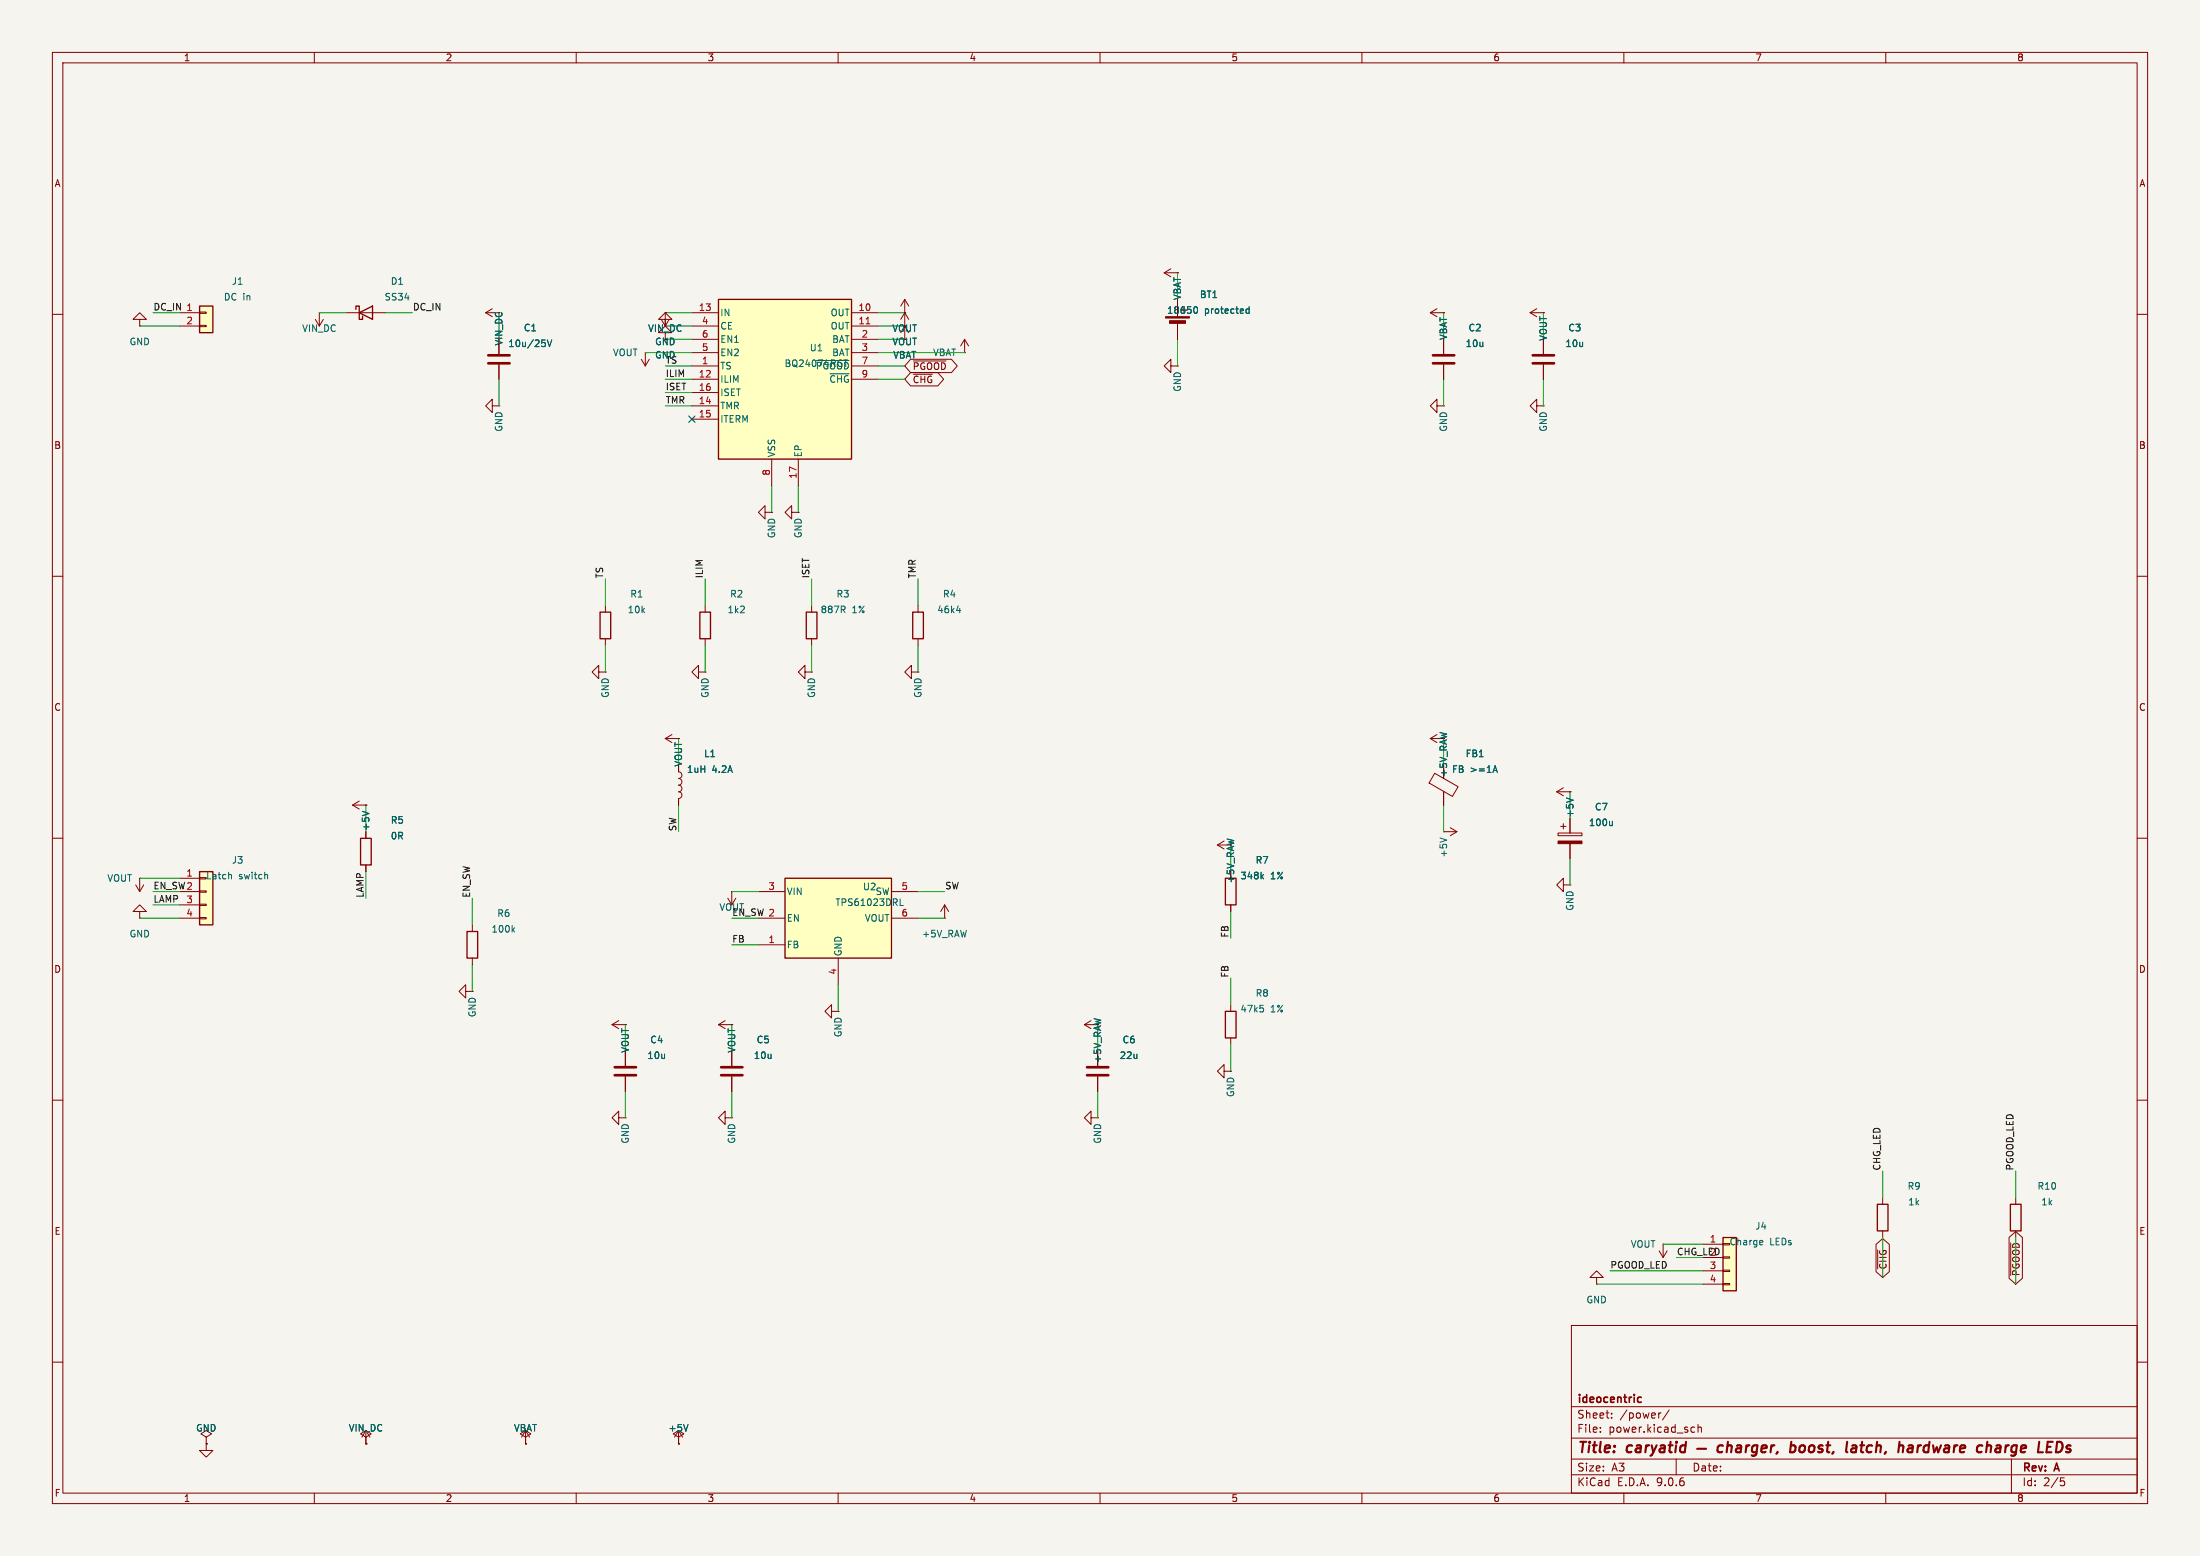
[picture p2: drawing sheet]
<svg xmlns="http://www.w3.org/2000/svg" width="420mm" height="297mm" viewBox="0 0 420 297" stroke-linecap="round" stroke-linejoin="round" font-family="sans-serif">
<path d="M0 0h420v297h-420z" fill="#f5f4ef" stroke="#f5f4ef" stroke-width=".19"/>
<g fill="none" stroke="#840000" stroke-width=".19">
<path d="M10 10h400v277h-400zM12 12h396v273h-396zM60 10v2M110 10v2M160 10v2M210 10v2M260 10v2M310 10v2M360 10v2M10 60h2M408 60h2M10 110h2"/>
<path d="M408 110h2M10 160h2M408 160h2M234.9 191.8v1.2M234.9 198.1v1.3M10 210h2M408 210h2M300 253h108v32h-108zM10 260h2M300 278.5h108M300 274.5h108M300 268.5h108"/>
<path d="M305.5 273.2v.2M305.5 272.5v.1M307.7 270.5v.2M307.7 269.8v.1M317.1 269.7l-.3 .1M318.7 269.1l-1.3 1.9M320 278.5v3M323.1 272.4l.4 .1M323.5 273.3l-.4 .1M324.2 272.5l.2-.1 .3 .1 .1 .9M324.2 271.9v1.5M384 278.5v6.5"/>
<path d="M408 260h2M60 285v2M110 285v2M160 285v2M210 285v2M260 285v2M300 281.5h108M310 285v2M360 285v2M393.4 282.1h.7M393.5 282.7h.4l.3 .2-.2 .6-.5 .1"/>
</g>
<g fill="none" stroke="#840000" stroke-width=".4">
<path d="M324 276.5h1.7M328.9 276a.66 .66 0 0 0-1 .3v.5l.1 .3h.8M329.8 276.1a.49 .49 0 0 1 .8 .1l-.1 1M329.9 275.2l-.3 2M331.6 276h.7v1.2M332.4 276.3l-.7 .1a.4 .4 0 0 0-.3 .4 .4 .4 0 0 0 .2 .4l.7-.1M333.4 275.9l-.2 1.3M334 275.9l-.4 .1-.2 .3M335.5 276a.66 .66 0 0 0-1 .3l-.1 .5 .2 .3h.7M335.5 275.9l-.2 1.6a.6 .6 0 0 1-.9 .3M336.3 276.5l1-.2-.1-.3h-.8l-.2 .9 .3 .3 .6-.1M338.2 275.9l-.2 1.3"/>
<path d="M338.7 275.9l-.4 .1-.2 .3M339.3 277.1l-.2 .4M341.9 276h.7l.2 .3-.1 .5a.66 .66 0 0 1-1 .3M342 275.2l-.3 2M353.4 276.9l.2 .3 .7-.1M353.6 276h.7v1.2M354.4 276.3l-.7 .1-.3 .3M364.3 276h.8l-.1 1.2M365.2 276.3l-.7 .1a.4 .4 0 0 0-.4 .4 .4 .4 0 0 0 .3 .4l.7-.1M379.9 275.9l.2 .3-.1 1M381.7 275.9l-.6 .1M381.7 276.4h-.5a.4 .4 0 0 0-.3 .4 .4 .4 0 0 0 .2 .4h.5"/>
<path d="M392.7 275.2a.96 .96 0 0 1 1.1 .6 .96 .96 0 0 1-.3 1.1l-.5 .3h-.5z"/>
</g>
<path d="M312.8 267.6h.5M312.8 266.8h.5" fill="none" stroke="#840000" stroke-width=".3"/>
<path d="M233.9 193h2.1v5.1h-2.1z" fill="none" stroke="#840000" stroke-width=".25"/>
<path d="M240.6 191.9h.6M241 192.4l.2 .2v.3l-.2 .3" fill="none" stroke="#006464" stroke-width=".19"/>
<path d="M38.1 166.4h2.5v10.1h-2.5z" fill="#ffffc2"/>
<path d="M67.9 59.1v-.7h.7v2.6h.6v-.7M68.6 59.7l2.5-1.3v2.6zM38.1 166.4h2.5v10.1h-2.5zM68.8 160h2.1v5.1h-2.1zM89.2 177.8h2v5.1h-2z" fill="none" stroke="#840000" stroke-width=".25"/>
<g fill="none" stroke="#840000" stroke-width=".19">
<path d="M61 59.7h.1M61 59.7v2.5M66 59.7h7.7M92.7 59.7h2.5M92.7 59.7l1.3 .8M94 58.9l-1.3 .8M127 59.7h.1M127 59.7v2.5M222.2 52.1l1.3 .7M222.2 52.1h2.6M223.5 51.3l-1.3 .8M224.8 52.1h.1"/>
<path d="M224.8 57.2v2.5M26.7 61h1.2l-1.2-1.3-1.3 1.3h1.3v1.2M26.7 62.2h.1M60.2 61l.8 1.2M61.7 61l-.7 1.2M94 77.5v-1.3l-1.3 1.3 1.3 1.2v-1.2h1.2M95.2 77.5h.1M95.2 64.8v2.8M95.2 69.6v2.8M122.4 68.6l.8 1.3M123.2 67.3h.1M123.2 67.3v2.6"/>
<path d="M124 68.6l-.8 1.3M126.2 61l.8 1.2M127 63.5h1.3l-1.3-1.3-1.3 1.3h1.3v1.3M127 61h1.3l-1.3-1.3-1.3 1.3h1.3v1.2M127.8 61l-.8 1.2M223.5 69.9v-1.3l-1.3 1.3 1.3 1.2v-1.2h1.3M224.8 69.9h.1M224.8 61.5v3.3M294.6 64.8v2.8M294.6 69.6v2.8M67.3 153.7l1.3 .7M67.3 153.7h2.5"/>
<path d="M68.6 152.9l-1.3 .8M69.8 153.7h.1M69.8 158.8v1.2M25.9 168.9l.8 1.3M26.7 174h1.2l-1.2-1.3-1.3 1.3h1.3v1.3M26.7 175.3h.1M26.7 167.6h.1M26.7 167.6v2.6M27.4 168.9l-.7 1.3M34.3 167.6h3.8M34.3 170.2h3.8M34.3 172.7h3.8"/>
<path d="M34.3 175.3h3.8M38.1 167.5h1.3v.3h-1.3zM38.1 170.1h1.3v.2h-1.3zM38.1 172.6h1.3v.2h-1.3zM38.1 175.1h1.3v.3h-1.3zM69.8 165.1v1.3M90.2 176.5v1.3M90.2 182.9v1.3M39.4 274.3l1-.6-1-.7-1 .7 1 .6v1.3M39.4 275.6h.1M39.4 275.6v1.3h1.2l-1.2 1.2-1.3-1.2h1.3M69.8 275.6h.1"/>
<path d="M69.8 273v2.6M69.8 273l-.7 1.3M69.8 273l.8 1.3M100.3 274.3l1-.6-1-.7-1 .7 1 .6v1.3M100.3 275.6h.1M129.5 274.3l1.1-.6-1.1-.7-1 .7 1 .6v1.3M129.5 275.6h.1M129.5 273l-.7 1.3M129.5 273l.8 1.3M129.5 273v2.6"/>
</g>
<path d="M228.1 58.6l.1-.1a.68 .68 0 0 1 .4 .7 .68 .68 0 0 1-.4 .6l-.1-.1M238.5 59h-.4l-.2 .2 .1 .5h.5M238.5 58.5v1.3M104.1 65.5v.5M104.5 64.9l.4 1.3 .4-1.3M69.2 154.9l1.2 .4M44 166.9l.2 .2v.7M50.9 166.9l.2 .2v.7M97.9 177.4l.4 .5M98.3 177.1l-.5 .5M131.4 271.9l-.5 1.3" fill="none" stroke="#006464" stroke-width=".19"/>
<path d="M93.2 67.8h4.1M93.2 69.3h4.1M292.6 67.8h4.1M292.6 69.3h4.1" fill="none" stroke="#840000" stroke-width=".51"/>
<g fill="#840000" stroke="#840000" stroke-width=".19">
<path d="M222.5 60.5h4.6v.2h-4.6z"/>
<path d="M223.3 61.2h3v.5h-3z"/>
</g>
<path d="M137.2 57.2h25.4v30.4h-25.4z" fill="#ffffc2"/>
<path d="M137.2 57.2h25.4v30.4h-25.4z" fill="none" stroke="#840000" stroke-width=".25"/>
<g fill="none" stroke="#840000" stroke-width=".19">
<path d="M132.1 59.7h5.1M162.6 59.7h5M132.1 62.2h5.1M132.1 64.8h5.1M132.1 67.3h5.1M132.1 69.9h5.1M132.1 72.4h5.1M132.1 74.9h5.1M132.1 77.5h5.1M162.6 62.2h5M162.6 64.8h5M162.6 67.3h5"/>
<path d="M162.6 69.9h5M162.6 72.4h5M132.1 80h5.1M147.3 87.6v5.1M152.4 87.6v5.1M69.8 274.3l1.1-.6-1.1-.7-1 .7 1 .6v1.3M69.8 275.6h.1M100.3 275.6h.1M100.3 273l-.7 1.3M100.3 273l.8 1.3M100.3 273v2.6"/>
</g>
<path d="M165.3 61.8h.8" fill="none" stroke="#a90000" stroke-width=".19"/>
<path d="M155.9 68.8h6.2M158.5 71.3h3.6" fill="none" stroke="#006464" stroke-width=".19"/>
<path d="M328.9 236.2h2.6v10.2h-2.6z" fill="#ffffc2"/>
<path d="M114.6 116.8h2v5.1h-2zM233.9 167.6h2.1v5.1h-2.1zM328.9 236.2h2.6v10.2h-2.6zM358.4 229.9h2v5h-2z" fill="none" stroke="#840000" stroke-width=".25"/>
<g fill="none" stroke="#840000" stroke-width=".19">
<path d="M172.7 59.7h.1M172.7 57.2l-.7 1.2M172.7 57.2l.8 1.2M172.7 57.2v7.6M172.7 59.7l-.7 1.3M172.7 59.7l.8 1.3M273 59.7l1.3 .8M273 59.7h2.6M274.3 58.9l-1.3 .8M275.6 59.7h.1M184.1 67.3h.1M184.1 64.8l-.7 1.2"/>
<path d="M184.1 64.8l.8 1.2M184.1 64.8v2.5M275.6 64.8v2.8M275.6 69.6v2.8M146 97.8v-1.3l-1.2 1.3 1.2 1.3v-1.3h1.3M147.3 97.8h.1M151.1 97.8v-1.3l-1.2 1.3 1.2 1.3v-1.3h1.3M152.4 97.8h.1M115.6 115.6v1.2M115.6 121.9v1.3M180.3 175.3h.1M180.3 172.7l-.7 1.3"/>
<path d="M180.3 172.7l.8 1.3M180.3 172.7v2.6M232.4 161.3l1.3 .8M232.4 161.3h2.5M233.7 160.5l-1.3 .8M234.9 172.7v1.3M88.9 189.2v-1.2l-1.3 1.2 1.3 1.3v-1.3h1.3M90.2 189.2h.1M137.2 195.6h2.5M137.2 195.6l1.2 .7M138.4 194.8l-1.2 .8M207 195.6l1.3 .7"/>
<path d="M207 195.6h2.5M208.3 194.8l-1.3 .8M118.1 213.4v-1.3l-1.3 1.3 1.3 1.2v-1.2h1.3M119.4 213.4h.1M138.4 213.4v-1.3l-1.2 1.3 1.2 1.2v-1.2h1.3M139.7 213.4h.1M139.7 200.7v2.8M139.7 205.5v2.8M208.3 213.4v-1.3l-1.3 1.3 1.3 1.2v-1.2h1.2M209.5 213.4h.1M209.5 205.5v2.8M233.7 204.5v-1.3l-1.3 1.3 1.3 1.2v-1.2h1.2"/>
<path d="M234.9 204.5h.1M325.1 237.5h3.8M328.9 237.4h1.3v.2h-1.3zM328.9 239.9h1.3v.3h-1.3zM359.4 228.6v1.3M359.4 234.9v1.3M304.8 243.8h1.3l-1.3-1.2-1.3 1.2h1.3v1.3M304.8 245.1h.1M325.1 240h3.8M325.1 242.6h3.8M325.1 245.1h3.8M328.9 242.4h1.3v.3h-1.3z"/>
<path d="M328.9 245h1.3v.2h-1.3z"/>
</g>
<path d="M240.9 167.3l.3 .5M241.2 166.9l-.5 .5M336.4 236.8l.1 .3-.6 .1M336.5 237.5l-.1 .1" fill="none" stroke="#006464" stroke-width=".19"/>
<path d="M273.6 67.8h4M273.6 69.3h4M137.7 203.7h4M137.7 205.2h4M207.5 203.7h4.1M207.5 205.2h4.1" fill="none" stroke="#840000" stroke-width=".51"/>
<path d="M38.1 58.4h2.5v5.1h-2.5z" fill="#ffffc2"/>
<path d="M38.1 58.4h2.5v5.1h-2.5zM133.6 116.8h2v5.1h-2zM153.9 116.8h2.1v5.1h-2.1zM174.2 116.8h2.1v5.1h-2.1zM383.8 229.9h2v5h-2z" fill="none" stroke="#840000" stroke-width=".25"/>
<g fill="none" stroke="#840000" stroke-width=".19">
<path d="M34.3 59.7h3.8M38.1 59.6h1.3v.2h-1.3zM292.1 59.7h2.5M292.1 59.7l1.3 .8M293.4 58.9l-1.3 .8M34.3 62.2h3.8M38.1 62.1h1.3v.3h-1.3zM274.3 77.5v-1.3l-1.3 1.3 1.3 1.2v-1.2h1.3M275.6 77.5h.1M293.4 77.5v-1.3l-1.3 1.3 1.3 1.2v-1.2h1.2M294.6 77.5h.1M134.6 115.6v1.2"/>
<path d="M154.9 115.6v1.2M175.3 115.6v1.2M114.3 128.3v-1.3l-1.3 1.3 1.3 1.2v-1.2h1.3M115.6 128.3h.1M133.3 128.3v-1.3l-1.2 1.3 1.2 1.2v-1.2h1.3M134.6 128.3h.1M134.6 121.9v1.3M153.7 128.3v-1.3l-1.3 1.3 1.3 1.2v-1.2h1.2M154.9 128.3h.1M154.9 121.9v1.3M174 128.3v-1.3l-1.3 1.3 1.3 1.2v-1.2h1.3M175.3 128.3h.1"/>
<path d="M175.3 121.9v1.3M127 141l1.3 .7M127 141h2.5M128.3 140.2l-1.3 .8M129.5 146.1v1.2a.64 .64 0 0 1 .7 .7 .64 .64 0 0 1-.7 .6M129.5 148.6a.64 .64 0 0 1 .7 .6 .64 .64 0 0 1-.7 .7 .64 .64 0 0 1 .7 .6 .64 .64 0 0 1-.7 .6 .64 .64 0 0 1 .7 .7 .64 .64 0 0 1-.7 .6v1.3M273 141h2.6M273 141l1.3 .7M273.9 147.6l4.5 2.6-1.1 1.8-4.5-2.5zM274.3 140.2l-1.3 .8M275.6 158.8h.1M275.6 158.8h2.5"/>
<path d="M275.6 151.1v2.6M276.9 158l1.2 .8M278.1 158.8l-1.2 .7M297.2 151.1l1.2 .8M297.2 151.1h2.5M297.4 159h4.6v.5h-4.6zM297.9 157.7h1.1M298.4 150.4l-1.2 .7M298.4 157.2v1M299.7 151.1h.1M299.7 156.2v2.8M138.9 171.5l.8 1.2"/>
<path d="M139.7 170.2h.1M139.7 170.2v2.5M140.5 171.5l-.8 1.2M298.4 168.9v-1.3l-1.2 1.3 1.2 1.3v-1.3h1.3M299.7 168.9h.1M299.7 161v2.8M116.8 195.6l1.3 .7M116.8 195.6h2.6M118.1 194.8l-1.3 .8M119.4 200.7v2.8M119.4 205.5v2.8M316.7 238.8l.8 1.2"/>
<path d="M317.5 237.5h.1M317.5 237.5v2.5M318.3 238.8l-.8 1.2M384.8 228.6v1.3"/>
</g>
<path d="M117.3 203.7h4.1M117.3 205.2h4.1" fill="none" stroke="#840000" stroke-width=".51"/>
<path d="M182.6 116.5h.8M274.9 159.9l1.3 .5M285.1 147.1h.6M285.4 146.2l.5 1.2M299 152.3l1.3 .4M307.8 156.8v.8M307.8 157.5l-.2 .1" fill="none" stroke="#006464" stroke-width=".19"/>
<path d="M297.4 160.5h4.6v.5h-4.6z" fill="#840000" stroke="#840000" stroke-width=".19"/>
<path d="M149.9 167.6h20.3v15.3h-20.3z" fill="#ffffc2"/>
<path d="M149.9 167.6h20.3v15.3h-20.3z" fill="none" stroke="#840000" stroke-width=".25"/>
<g fill="none" stroke="#840000" stroke-width=".19">
<path d="M127 59.7h.1M172.7 59.7h.1M224.8 52.1h.1M224.8 57.2v2.5M275.6 59.7h.1M95.2 64.8v2.8M95.2 69.6v2.8M173.8 71.1h5.2l1.1 1.3-1.1 1.3h-5.2l-1.1-1.3zM173.8 68.6h7.8l1.1 1.3-1.1 1.2h-7.8l-1.1-1.2zM174.4 71.4h3.6M174.4 68.9h6.2M224.8 62.2v2.6"/>
<path d="M275.6 64.8v2.8M275.6 69.6v2.8M294.6 64.8v2.8M294.6 69.6v2.8M69.8 153.7h.1M69.8 158.8v1.2M129.5 146.1v1.2M129.5 152.4v1.3M275.6 151.1v2.6M299.7 151.1h.1M299.7 156.2v2.8M69.8 165.1v1.3"/>
<path d="M144.8 170.2h5.1M144.8 175.3h5.1M170.2 170.2h5.1M170.2 175.3h5.1M234.9 172.7v1.3M299.7 161v2.8M144.8 180.3h5.1M158.7 193v-1.2l-1.2 1.2 1.2 1.3v-1.3h1.3M160 193h.1M160 182.9v5.1M119.4 200.7v2.8M119.4 205.5v2.8"/>
<path d="M139.7 200.7v2.8M139.7 205.5v2.8M209.5 205.5v2.8M358.1 237.5l1.3-1.1 1.3 1.1v5.2l-1.3 1.1-1.3-1.1zM358.5 238.6v3.6M383.5 236.2l1.3-1.1 1.3 1.1v7.8l-1.3 1.1-1.3-1.1zM383.9 237.2v6.3M39.4 275.6h.1M69.8 275.6h.1M100.3 275.6h.1M129.5 275.6h.1"/>
</g>
<g fill="none" stroke="#006464" stroke-width=".19">
<path d="M228.1 58.6l.1-.1a.68 .68 0 0 1 .4 .7 .68 .68 0 0 1-.4 .6l-.1-.1M238.5 59h-.4l-.2 .2 .1 .5h.5M238.5 58.5v1.3M104.1 65.5v.5M104.5 64.9l.4 1.3 .4-1.3M69.2 154.9l1.2 .4M285.1 147.1h.6M285.4 146.2l.5 1.2M299 152.3l1.3 .4M307.8 156.8v.8M307.8 157.5l-.2 .1M171.8 172.8h.6"/>
<path d="M240.9 167.3l.3 .5M241.2 166.9l-.5 .5M131.4 271.9l-.5 1.3"/>
</g>
<g fill="none" stroke="#009600" stroke-width=".19">
<path d="M29.2 59.7h5.1M61 59.7h5M73.7 59.7h5M95.2 59.7v5.1M127 59.7h5.1M167.6 59.7h5.1M224.8 52.1v5.1M275.6 59.7v5.1M294.6 59.7v5.1M26.7 62.2h7.6M95.2 72.4v5.1M123.2 67.3h8.9"/>
<path d="M127 62.2h5.1M127 72.4h5.1M127 69.9h5.1M127 64.8h5.1M127 77.5h5.1M127 74.9h5.1M167.6 62.2h5.1M167.6 67.3h16.5M167.6 72.4h5.1M167.6 69.9h5.1M167.6 64.8h5.1M224.8 64.8v5.1"/>
<path d="M275.6 72.4v5.1M294.6 72.4v5.1M147.3 92.7v5.1M152.4 92.7v5.1M115.6 110.5v5.1M134.6 110.5v5.1M154.9 110.5v5.1M175.3 110.5v5.1M115.6 123.2v5.1M134.6 123.2v5.1M154.9 123.2v5.1M175.3 123.2v5.1"/>
<path d="M69.8 153.7v5.1M129.5 141v5.1M129.5 153.7v5.1M275.6 141v5.1M275.6 153.7v5.1M299.7 151.1v5.1M26.7 175.3h7.6M26.7 167.6h7.6M29.2 170.2h5.1M29.2 172.7h5.1M69.8 166.4v5.1M90.2 171.5v5"/>
<path d="M139.7 175.3h5.1M139.7 170.2h5.1M175.3 175.3h5M175.3 170.2h5M234.9 161.3v5.1M234.9 174v5.1M299.7 163.8v5.1M90.2 184.2v5M119.4 195.6v5.1M139.7 195.6v5.1M139.7 180.3h5.1M160 188v5"/>
<path d="M209.5 195.6v5.1M234.9 186.7v5.1M234.9 199.4v5.1M119.4 208.3v5.1M139.7 208.3v5.1M209.5 208.3v5.1M317.5 237.5h7.6M359.4 223.5v5.1M359.4 236.2v7.6M384.8 223.5v5.1M384.8 236.2v8.9M304.8 245.1h20.3"/>
<path d="M307.3 242.6h17.8M320 240h5.1"/>
</g>
<path d="M131.5 79.4l1.2 1.2M132.7 79.4l-1.2 1.2" fill="none" stroke="#000084" stroke-width=".19"/>
<g font-size="2.8" fill="#840000">
<text x="301" y="277.9">Title:</text>
<text x="310.6" y="277.9">caryatid</text>
<text x="344.2" y="277.9">boost,</text>
<text x="355.7" y="277.9">latch,</text>
<text x="366.5" y="277.9">hardware</text>
<text x="382.3" y="277.9">charge</text>
<text x="394.7" y="277.9">LEDs</text>
</g>
<g font-size="2.1" fill="#840000">
<text x="301" y="268.2">ideocentric</text>
<text x="301" y="273.7">File:</text>
<text x="301" y="271">Sheet:</text>
<text x="307.1" y="273.7">power.kicad_sch</text>
<text x="309.2" y="271">/power/</text>
<text x="301" y="281.1">Size:</text>
<text x="307.6" y="281.1">A3</text>
<text x="323" y="281.1">Date:</text>
<text x="386" y="281.3">Rev:</text>
<text x="392.4" y="281.3">A</text>
<text x="301" y="283.9">KiCad</text>
<text x="308.7" y="283.9">E.D.A.</text>
<text x="316.3" y="283.9">9.0.6</text>
<text x="386" y="283.9">Id:</text>
<text x="390.1" y="283.9">2/5</text>
</g>
<g font-size="1.8" fill="#840000">
<text x="35" y="11.9">1</text>
<text x="85" y="11.9">2</text>
<text x="135" y="11.9">3</text>
<text x="185" y="11.9">4</text>
<text x="235" y="11.9">5</text>
<text x="285" y="11.9">6</text>
<text x="335" y="11.9">7</text>
<text x="385" y="11.9">8</text>
<text x="10.3" y="35.9">A</text>
<text x="408.3" y="35.9">A</text>
<text x="123.6" y="63.6">VIN_DC</text>
<text x="170.3" y="63.6">VOUT</text>
<text x="295.5" y="65.2" transform="rotate(-90 295.5 65.2)">VOUT</text>
<text x="96.1" y="66.1" transform="rotate(-90 96.1 66.1)">VIN_DC</text>
<text x="174.1" y="70.8">~{PGOOD}</text>
<text x="174.1" y="73.3">~{CHG}</text>
<text x="10.3" y="85.9">B</text>
<text x="408.2" y="85.9">B</text>
<text x="10.3" y="135.9">C</text>
<text x="408.2" y="135.9">C</text>
<text x="130.4" y="146.4" transform="rotate(-90 130.4 146.4)">VOUT</text>
<text x="276.5" y="148.4" transform="rotate(-90 276.5 148.4)">+5V_RAW</text>
<text x="235.8" y="168.7" transform="rotate(-90 235.8 168.7)">+5V_RAW</text>
<text x="10.3" y="185.9">D</text>
<text x="408.2" y="185.9">D</text>
<text x="120.2" y="201" transform="rotate(-90 120.2 201)">VOUT</text>
<text x="140.6" y="201" transform="rotate(-90 140.6 201)">VOUT</text>
<text x="210.4" y="203" transform="rotate(-90 210.4 203)">+5V_RAW</text>
<text x="10.3" y="235.9">E</text>
<text x="408.3" y="235.9">E</text>
<text x="360.4" y="242.4" transform="rotate(-90 360.4 242.4)">~{CHG}</text>
<text x="385.8" y="243.7" transform="rotate(-90 385.8 243.7)">~{PGOOD}</text>
<text x="10.3" y="285.9">F</text>
<text x="35" y="286.9">1</text>
<text x="85" y="286.9">2</text>
<text x="135" y="286.9">3</text>
<text x="185" y="286.9">4</text>
<text x="235" y="286.9">5</text>
<text x="285" y="286.9">6</text>
<text x="335" y="286.9">7</text>
<text x="385" y="286.9">8</text>
<text x="408.3" y="285.9">F</text>
</g>
<g font-size="1.8" fill="#0f0f0f">
<text x="29.2" y="59.3">DC_IN 1</text>
<text x="78.7" y="59.3">DC_IN</text>
<text x="127" y="72">ILIM</text>
<text x="127" y="74.6">ISET</text>
<text x="127" y="77.1">TMR</text>
<text x="115.2" y="110.5" transform="rotate(-90 115.2 110.5)">TS</text>
<text x="134.3" y="110.5" transform="rotate(-90 134.3 110.5)">ILIM</text>
<text x="154.6" y="110.5" transform="rotate(-90 154.6 110.5)">ISET</text>
<text x="174.9" y="110.5" transform="rotate(-90 174.9 110.5)">TMR</text>
<text x="129.2" y="158.8" transform="rotate(-90 129.2 158.8)">SW</text>
<text x="29.2" y="172.4">LAMP</text>
<text x="29.2" y="169.8">EN_SW2</text>
<text x="69.5" y="171.4" transform="rotate(-90 69.5 171.4)">LAMP</text>
<text x="89.8" y="171.4" transform="rotate(-90 89.8 171.4)">EN_SW</text>
<text x="180.3" y="169.8">SW</text>
<text x="137.2" y="174">VOUT</text>
<text x="139.7" y="174.9">EN_SW 2</text>
<text x="139.7" y="180">FB</text>
<text x="234.6" y="179.1" transform="rotate(-90 234.6 179.1)">FB</text>
<text x="234.6" y="186.7" transform="rotate(-90 234.6 186.7)">FB</text>
<text x="359.1" y="223.5" transform="rotate(-90 359.1 223.5)">CHG_LED</text>
<text x="384.5" y="223.5" transform="rotate(-90 384.5 223.5)">PGOOD_LED</text>
<text x="320" y="239.7">CHG_LED</text>
<text x="326.3" y="239.8">2</text>
<text x="307.3" y="242.2">PGOOD_LED</text>
</g>
<g font-size="1.8" fill="#006464">
<text x="42.6" y="57.6">DC in</text>
<text x="44.2" y="54.6">J1</text>
<text x="73.3" y="57.6">SS34</text>
<text x="74.5" y="54.6">D1</text>
<text x="225.7" y="57.4" transform="rotate(-90 225.7 57.4)">VBAT</text>
<text x="229" y="57.1">BT1</text>
<text x="57.6" y="63.6">VIN_DC</text>
<text x="99.9" y="63.4">C1</text>
<text x="137.4" y="60.6">IN</text>
<text x="137.4" y="63.1">CE</text>
<text x="137.4" y="65.6">EN1</text>
<text x="158.5" y="60.6">OUT</text>
<text x="158.5" y="63.1">OUT</text>
<text x="158.8" y="65.6">BAT</text>
<text x="222.7" y="60.1">18650</text>
<text x="229.9" y="60.1">protected</text>
<text x="276.5" y="65" transform="rotate(-90 276.5 65)">VBAT</text>
<text x="280.2" y="63.4">C2</text>
<text x="299.3" y="63.4">C3</text>
<text x="24.6" y="66.1">GND</text>
<text x="96.9" y="66.4">10u/25V</text>
<text x="116.9" y="68.2">VOUT</text>
<text x="125" y="68.6">GND</text>
<text x="125" y="66.1">GND</text>
<text x="127" y="69.5">TS</text>
<text x="137.4" y="68.2">EN2</text>
<text x="137.4" y="70.7">TS</text>
<text x="149.7" y="70.3">BQ24074RGT</text>
<text x="154.5" y="67.3">U1</text>
<text x="155.6" y="70.7">~{PGOOD}</text>
<text x="158.8" y="68.2">BAT</text>
<text x="170.3" y="66.1">VOUT</text>
<text x="170.4" y="68.6">VBAT</text>
<text x="178" y="68.2">VBAT</text>
<text x="279.7" y="66.4">10u</text>
<text x="298.8" y="66.4">10u</text>
<text x="137.4" y="73.3">ILIM</text>
<text x="137.4" y="75.8">ISET</text>
<text x="158.2" y="73.3">~{CHG}</text>
<text x="225.7" y="74.9" transform="rotate(-90 225.7 74.9)">GND</text>
<text x="96.1" y="82.5" transform="rotate(-90 96.1 82.5)">GND</text>
<text x="137.4" y="78.3">TMR</text>
<text x="137.4" y="80.9">ITERM</text>
<text x="276.5" y="82.5" transform="rotate(-90 276.5 82.5)">GND</text>
<text x="295.5" y="82.5" transform="rotate(-90 295.5 82.5)">GND</text>
<text x="148.2" y="87.4" transform="rotate(-90 148.2 87.4)">VSS</text>
<text x="153.3" y="87.4" transform="rotate(-90 153.3 87.4)">EP</text>
<text x="148.2" y="102.8" transform="rotate(-90 148.2 102.8)">GND</text>
<text x="153.3" y="102.8" transform="rotate(-90 153.3 102.8)">GND</text>
<text x="119.7" y="117.2">10k</text>
<text x="120.2" y="114.2">R1</text>
<text x="138.8" y="117.2">1k2</text>
<text x="139.3" y="114.2">R2</text>
<text x="156.6" y="117.2">887R</text>
<text x="159.6" y="114.2">R3</text>
<text x="162.6" y="117.2">1%</text>
<text x="178.8" y="117.2">46k4</text>
<text x="179.9" y="114.2">R4</text>
<text x="116.4" y="133.3" transform="rotate(-90 116.4 133.3)">GND</text>
<text x="135.5" y="133.3" transform="rotate(-90 135.5 133.3)">GND</text>
<text x="155.8" y="133.3" transform="rotate(-90 155.8 133.3)">GND</text>
<text x="176.1" y="133.3" transform="rotate(-90 176.1 133.3)">GND</text>
<text x="131.1" y="147.7">1uH</text>
<text x="134.3" y="144.7">L1</text>
<text x="135.9" y="147.7">4.2A</text>
<text x="277.1" y="147.7">FB</text>
<text x="279.7" y="144.7">FB1</text>
<text x="280.6" y="147.7">&gt;=1A</text>
<text x="304.4" y="154.9">C7</text>
<text x="70.7" y="158.7" transform="rotate(-90 70.7 158.7)">+5V</text>
<text x="74.5" y="157.4">R5</text>
<text x="74.5" y="160.4">0R</text>
<text x="300.6" y="156.2" transform="rotate(-90 300.6 156.2)">+5V</text>
<text x="303.2" y="157.9">100u</text>
<text x="44.2" y="165">J3</text>
<text x="239.6" y="165">R7</text>
<text x="276.5" y="163.8" transform="rotate(-90 276.5 163.8)">+5V</text>
<text x="20.4" y="168.5">VOUT</text>
<text x="39.3" y="168">Latch</text>
<text x="45.6" y="168">switch</text>
<text x="150.1" y="171">VIN</text>
<text x="159.4" y="173.1">TPS61023DRL</text>
<text x="164.6" y="170.1">U2</text>
<text x="167.1" y="171">SW</text>
<text x="236.7" y="168">348k</text>
<text x="242.5" y="168">1%</text>
<text x="300.6" y="173.9" transform="rotate(-90 300.6 173.9)">GND</text>
<text x="24.6" y="179.1">GND</text>
<text x="93.7" y="178.2">100k</text>
<text x="94.8" y="175.2">R6</text>
<text x="150.1" y="176.1">EN</text>
<text x="165" y="176.1">VOUT</text>
<text x="175.9" y="179.1">+5V_RAW</text>
<text x="150.1" y="181.2">FB</text>
<text x="160.9" y="182.6" transform="rotate(-90 160.9 182.6)">GND</text>
<text x="239.6" y="190.4">R8</text>
<text x="91" y="194.3" transform="rotate(-90 91 194.3)">GND</text>
<text x="236.7" y="193.4">47k5</text>
<text x="242.5" y="193.4">1%</text>
<text x="123.5" y="202.3">10u</text>
<text x="124" y="199.3">C4</text>
<text x="143.8" y="202.3">10u</text>
<text x="144.4" y="199.3">C5</text>
<text x="160.9" y="198.1" transform="rotate(-90 160.9 198.1)">GND</text>
<text x="213.7" y="202.3">22u</text>
<text x="214.2" y="199.3">C6</text>
<text x="235.8" y="209.5" transform="rotate(-90 235.8 209.5)">GND</text>
<text x="120.2" y="218.4" transform="rotate(-90 120.2 218.4)">GND</text>
<text x="140.6" y="218.4" transform="rotate(-90 140.6 218.4)">GND</text>
<text x="210.4" y="218.4" transform="rotate(-90 210.4 218.4)">GND</text>
<text x="364.1" y="227.3">R9</text>
<text x="388.9" y="227.3">R10</text>
<text x="364.2" y="230.3">1k</text>
<text x="389.6" y="230.3">1k</text>
<text x="311.2" y="238.4">VOUT</text>
<text x="330.1" y="237.9">Charge</text>
<text x="335" y="234.9">J4</text>
<text x="337.8" y="237.9">LEDs</text>
<text x="302.8" y="249">GND</text>
<text x="37.3" y="273.5">GND</text>
<text x="66.5" y="273.5">VIN_DC</text>
<text x="98" y="273.5">VBAT</text>
<text x="127.5" y="273.5">+5V</text>
</g>
<g font-size="1.8" fill="#a90000">
<text x="133.3" y="59.4">13</text>
<text x="163.8" y="59.4">10</text>
<text x="35.5" y="62">2</text>
<text x="133.9" y="62">4</text>
<text x="133.9" y="64.5">6</text>
<text x="163.8" y="62">11</text>
<text x="164.4" y="64.5">2</text>
<text x="133.9" y="67.1">5</text>
<text x="133.9" y="69.6">1</text>
<text x="164.4" y="67.1">3</text>
<text x="164.4" y="69.6">7</text>
<text x="133.3" y="72.1">12</text>
<text x="133.3" y="74.7">16</text>
<text x="133.3" y="77.2">14</text>
<text x="164.4" y="72.1">9</text>
<text x="133.3" y="79.8">15</text>
<text x="147.1" y="90.9" transform="rotate(-90 147.1 90.9)">8</text>
<text x="152.1" y="91.5" transform="rotate(-90 152.1 91.5)">17</text>
<text x="35.5" y="167.4">1</text>
<text x="35.5" y="172.5">3</text>
<text x="146.6" y="169.9">3</text>
<text x="172" y="169.9">5</text>
<text x="35.5" y="175">4</text>
<text x="172" y="175">6</text>
<text x="146.6" y="180.1">1</text>
<text x="159.8" y="186.1" transform="rotate(-90 159.8 186.1)">4</text>
<text x="326.3" y="237.2">1</text>
<text x="326.3" y="242.3">3</text>
<text x="326.3" y="244.9">4</text>
</g>
</svg>
